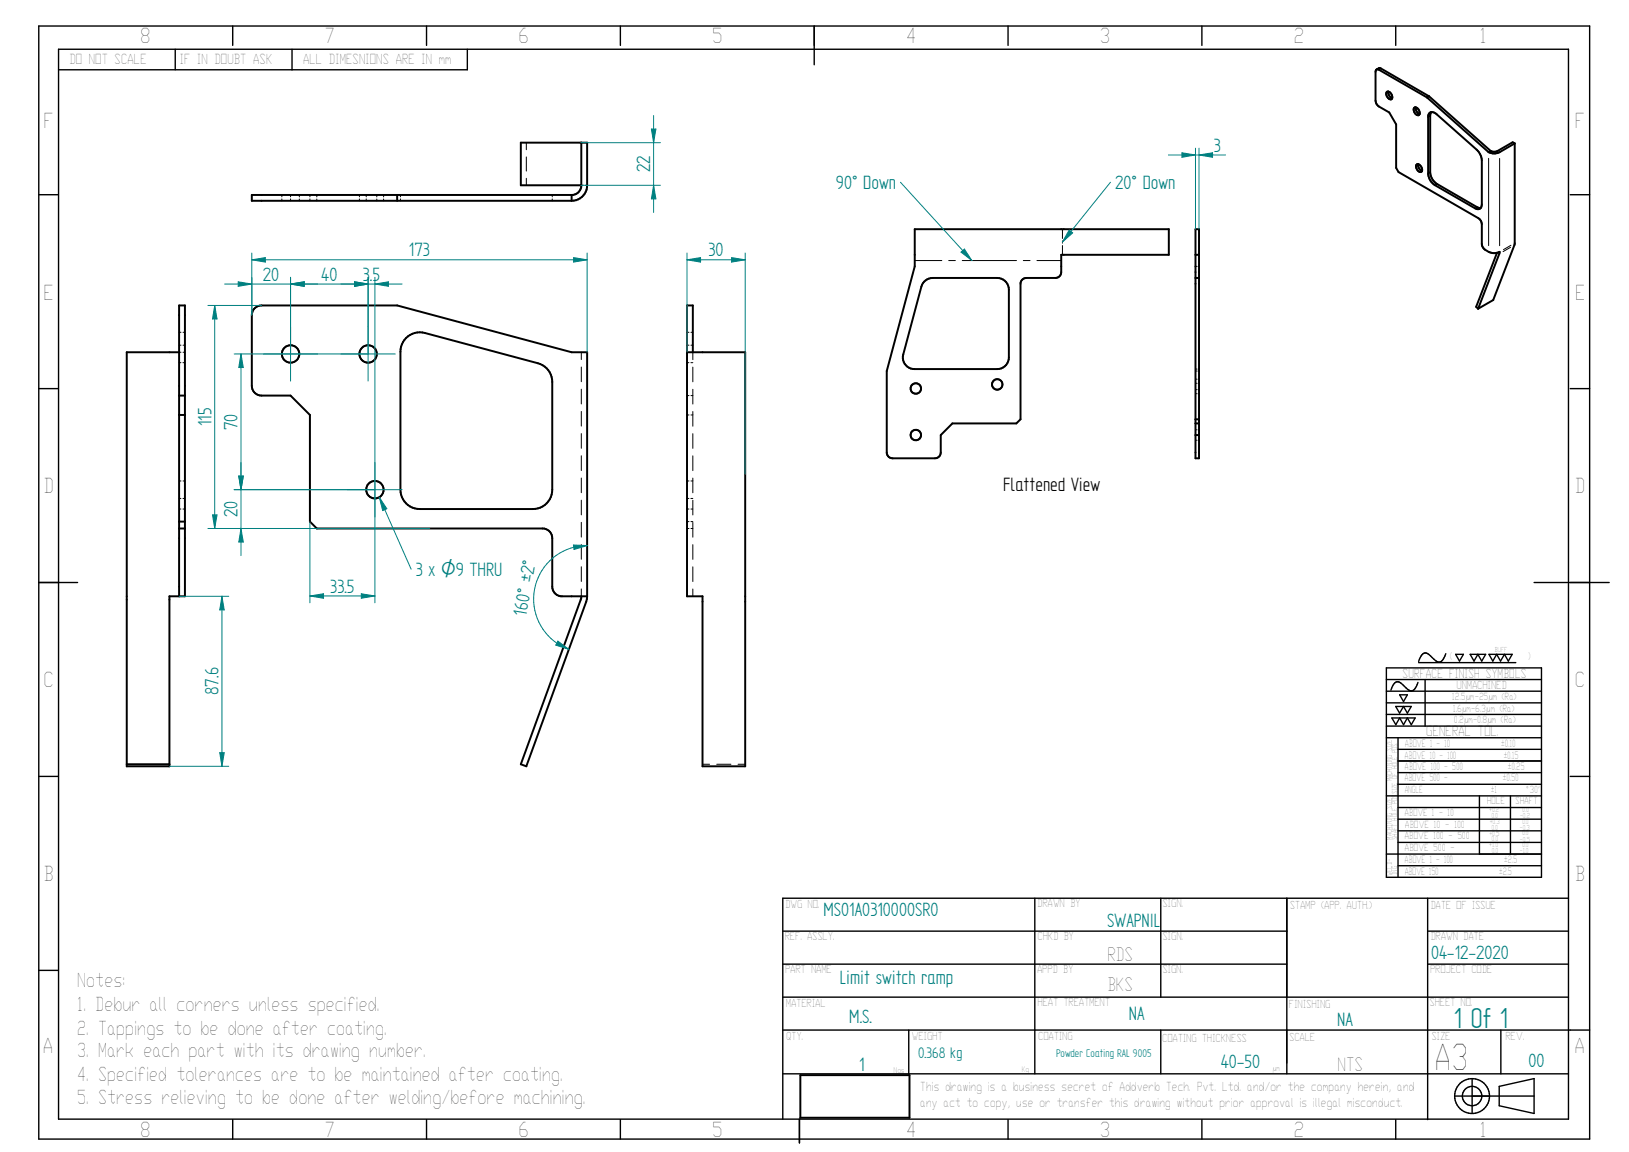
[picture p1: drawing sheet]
<svg xmlns="http://www.w3.org/2000/svg" width="420mm" height="297mm" viewBox="0 0 420 297" stroke-linecap="round" stroke-linejoin="round" font-family="sans-serif">
<g fill="none" stroke="#000" stroke-width=".51">
<path d="M355 17.9l.7 .1 12.4 7.1M355 17.9l-.2 .6 .1 8 .8 1 2.6 1.5 1.8 3.1v11.2l.6 1.1 20.8 12 .4 .5 .3 .9 .1 5.7a3.5 3.5 0 0 0 2.7 1.8l1.1-.1M355 17.9l.8-.4 .4 .2 12.4 7.1M149.9 36.8v11M357.8 23.6a1.25 1.25 0 0 1 1.1 .7 1.25 1.25 0 0 1-.1 1.3 1.36 1.36 0 0 1-1-2zM358.1 23.6a1.62 1.62 0 0 0 1 1.7M364.8 27.7a1.25 1.25 0 0 1 1.2 .7 1.25 1.25 0 0 1-.1 1.3 1.36 1.36 0 0 1-1.1-2zM365.2 27.7a1.62 1.62 0 0 0 1 1.7M368.1 25.1l15.9 14.1M368.6 24.8l-.5 .3M368.6 24.8l15.9 14.1M368.6 29.3l.7-.4 1 .3 11.2 10.1 .4 .8 .3 1.2v11.4a1.08 1.08 0 0 1-.5 1.1 1.08 1.08 0 0 1-1.3-.1l-10.3-5.9a3.9 3.9 0 0 1-1.7-3.1v-14.5z"/>
<path d="M369.2 28.9l-.3 .9v14.6a3.8 3.8 0 0 0 1.7 3l10.3 6 1 .2M384.5 38.9l-.5 .3M390.7 37v25.9l-5.6 14.5-3.9 2.2M390.7 37l-3.9 2.2a3.1 3.1 0 0 1-2.8 0M390.7 37l-.5-.3-4.2 2.4h-.9l-.6-.2M102.4 50.3v1.5M147.4 50.3h-82.5v1.5h82.5M147.4 50.3v1.5M149.9 47.8a2.47 2.47 0 0 1-2.5 2.5M149.9 47.8h-15.6v-11h17.1v11a4 4 0 0 1-4 4M365.3 42.5a.98 .98 0 0 1 1.4 .9 .63 .63 0 0 1-.1 .9 .63 .63 0 0 1-.9-.3l-.4-.8zM365.8 42.3a1.56 1.56 0 0 0 1 1.7"/>
<path d="M65.5 79.7l1.1-.8 .8-.1h35l45 12h4v63h-6.5a2.47 2.47 0 0 1-2.5-2.5v-12.5a2.47 2.47 0 0 0-2.5-2.5h-58.2l-1.8-1.8v-27.5l-5-5h-7.5a2.51 2.51 0 0 1-2.5-2.5v-18.2l.2-.9zM386.1 65.2l-5.4 13.9 .5 .5M386.1 65.2l.7-.3-5.6 14.7M46.2 90.8h-13.5v106.8h11v-43.8h4v-75h-1.5v75M104.7 87.1a5 5 0 0 1 4.9-1.2l29.1 7.8a5 5 0 0 1 3.7 4.8v27.8a5 5 0 0 1-5 5h-29.1a5 5 0 0 1-5-5v-35.6l.4-1.9zM178.7 90.8v-12h-1.5v75h4v43.8h11v-106.8h-15M46.2 102h1.5M46.2 107h1.5M46.2 136.3h1.5M46.2 134.5h1.5M149.9 153.8l-.1 .8-15.5 42.5 1.5 .5 15.4-42.5 .2-1.3M32.7 197.1h11"/>
<path d="M206.4 277.2h28.2v11h-28.2z"/>
<circle cx="74.9" cy="91.3" r="2.26"/>
<circle cx="94.9" cy="91.3" r="2.25"/>
<circle cx="96.7" cy="126.3" r="2.24"/>
</g>
<g fill="none" stroke="#000" stroke-width=".36">
<path d="M10 6.7h400v287h-400zM15.1 12.7h389.4v275.9h-389.4zM45.2 12.7v5.3M60 6.7v5M75.3 12.7v5.3M110 6.7v5M120.5 12.7v5.3h-105.4M160 6.7v5M210 6.7v10M260 6.7v5M310 6.7v5M360 6.7v5"/>
<path d="M10 50.2h5M405 50.2h5M10 100.2h5M405 100.2h5M10 150.2h10M395.7 150.2h19.3M357.6 172.2h40v54h-40zM357.6 175.2h40M357.6 178.2h40M361 179.2h2l-1 1.7zM365.7 176a2.43 2.43 0 0 1-1.7 2.2l-.9-.4-.9-.8a1.98 1.98 0 0 0-2.1-1.1l-.7 .6-.7 1.5M365.9 170.9h25.1"/>
<path d="M367.6 175.2v12M372.9 168.6a2.41 2.41 0 0 1-1.8 2.1l-.6-.2-1.1-1a1.91 1.91 0 0 0-2.2-1l-.6 .6-.7 1.4M375.4 168.7h2.1l-1.1 1.8zM379.2 168.7h4l-1 1.8-1-1.8-1 1.8zM384 168.7h6l-1 1.8-1-1.8-1 1.8-1-1.8-1 1.8zM357.6 190.2h40M357.6 181.2h40M357.6 184.2h40M357.6 187.2h40M359 185.1h6l-1 1.8-1-1.8-1 1.8-1-1.8-1 1.8zM360 182.2h4l-1 1.7-1-1.7-1 1.7zM360.6 190.2v36"/>
<path d="M360.6 193.2h37M360.6 196.2h37M360.6 199.2h37M10 200.2h5M357.6 205.2h40M360.6 202.2h37M360.6 208.2h37M360.6 211.2h37M360.6 214.2h37M360.6 217.2h37M381.6 205.2v15h16h-40M389.6 205.2v15"/>
<path d="M405 200.2h5M266.9 231.6v45.3M299.4 231.6v25.5M331.9 231.6v25.5M360.6 223.2h37M368.2 231.6v57.1M404.5 231.6h-202.6v57M10 250.2h5M201.9 240.1h130v36.8M201.9 248.6h130M201.9 257.1h202.6M368.2 240.1h36.3"/>
<path d="M368.2 248.6h36.3M201.9 276.9h202.6M201.9 265.6h208.1M234.4 265.6v11.3M299.4 265.6v11.3M379.7 278.1v9M387.1 265.6v11.3M60 288.7v5M110 288.7v5M160 288.7v5M206.2 288.6v6.1M260 288.7v5"/>
<path d="M310 288.7v5M360 288.7v5M375.2 282.6h20.5M386.7 280.1l9-2v9l-9-2z"/>
<circle cx="379.7" cy="282.6" r="4.5"/>
<circle cx="379.7" cy="282.6" r="2.5"/>
</g>
<g fill="none" stroke="#000" stroke-width=".26">
<path d="M356.1 17.8l-.3 .1M135.8 36.8v1.8M368.7 30l-.2 .1M72.7 50.3v.5M72.7 51.3v.5M74.9 50.3v.5M74.9 51.3v.5M77.2 50.3v.5M77.2 51.3v.5M79.9 50.3v.5M79.9 51.3v.5M81.7 50.3v.5"/>
<path d="M81.7 51.3v.5M92.7 50.3v.5M92.7 51.3v.5M94.5 50.3v.5M94.5 51.3v.5M97.2 50.3v.5M97.2 51.3v.5M98.9 50.3v.5M98.9 51.3v.5M103.3 50.3v.5M103.3 51.3v.5M135.8 40.5v3.6"/>
<path d="M135.8 46v1.8M142.4 50.3v.5M142.4 51.3v.5M149.9 47.8h.5M150.9 47.8h.5M368.7 44.5l-.2 .1M370.5 47.5l-.3 .2M380.8 53.5l-.3 .1M384 40.8v22.5M386.8 40.9v22.5M389.6 63.8l-1.9 1.1M389.7 63.2l-1.9 1.2"/>
<path d="M46.2 93.5h.5M46.2 89h.5M46.2 85.7h.5M46.2 90.8h.5M47.2 93.5h.5M47.2 89h.5M47.2 85.7h.5M47.2 90.8h.5M149.9 90.8v1.9M149.9 94.6v3.8M177.2 93.5h.5M177.2 89h.5"/>
<path d="M177.2 85.7h.5M178.2 93.5h.5M178.2 89h.5M178.2 85.7h.5M178.7 90.8v1.9M178.7 94.7v3.7M149.9 100.4v3.8M149.9 106.1v3.8M149.9 111.8v3.8M149.9 117.5v3.8M177.2 107h.5M177.2 102h.5"/>
<path d="M178.2 107h.5M178.2 102h.5M178.7 100.4v3.8M178.7 106.1v3.8M178.7 111.8v3.8M178.7 117.5v3.8M46.2 128.5h.5M46.2 124h.5M46.2 131.3h.5M47.2 128.5h.5M47.2 131.3h.5M47.2 124h.5"/>
<path d="M149.9 123.3v3.7M149.9 129v3.8M149.9 134.7v3.8M177.2 128.5h.5M177.2 134.5h.5M177.2 131.3h.5M177.2 136.3h.5M177.2 124h.5M178.2 128.5h.5M178.2 134.5h.5M178.2 131.3h.5M178.2 136.3h.5"/>
<path d="M178.2 124h.5M178.7 123.3v3.8M178.7 129v3.8M178.7 134.7v3.8M149.9 140.4v3.8M149.9 146.1v3.8M149.9 151.8v2M178.7 140.4v3.8M178.7 146.2v3.7M178.7 151.9v1.9M181.2 197.1h1.8M184.9 197.1h3.6"/>
<path d="M190.4 197.1h1.8"/>
</g>
<path d="M68 91.3h13.9M74.9 84.3v14M87.9 91.3h14M94.9 84.3v14M96.7 119.3v14M89.7 126.3h14M147.9 140.5l3.5 .2-3.4 1z" fill="none" stroke="#008080" stroke-width=".26"/>
<path d="M147.9 140.5l3.5 .2-3.4 1z" fill="#008080"/>
<path d="M143.9 165.3l2.8 2.1-3.3-1.1z" fill="none" stroke="#008080" stroke-width=".26"/>
<path d="M143.9 165.3l2.8 2.1-3.3-1.1z" fill="#008080"/>
<path d="M64.9 65.2v16.1M64.9 67l3.5-.6v1.2zM151.4 65.2v25.6M151.4 140.7a13.8 13.8 0 0 0-13.6 11.4 13.8 13.8 0 0 0 8.9 15.3" fill="none" stroke="#008080" stroke-width=".26"/>
<path d="M64.9 67l3.5-.6v1.2z" fill="#008080"/>
<path d="M147.9 66.4l3.5 .6-3.5 .6z" fill="none" stroke="#008080" stroke-width=".26"/>
<path d="M147.9 66.4l3.5 .6-3.5 .6z" fill="#008080"/>
<path d="M53.6 78.8h13.8M55.4 78.8l.6 3.5h-1.2zM64.9 67h86.5M53.6 136.3h28.1" fill="none" stroke="#008080" stroke-width=".26"/>
<path d="M55.4 78.8l.6 3.5h-1.2z" fill="#008080"/>
<path d="M54.8 132.8h1.2l-.6 3.5z" fill="none" stroke="#008080" stroke-width=".26"/>
<path d="M54.8 132.8h1.2l-.6 3.5z" fill="#008080"/>
<path d="M232.3 47l18.4 20.2M55.4 78.8v57.5" fill="none" stroke="#008080" stroke-width=".26"/>
<g fill="none" stroke="#000" stroke-width=".51">
<path d="M235.9 59.1h65.6v6.6h-27.8v4.5l-.1 .6-.5 .6-.9 .3h-7.5l-.9 .3-.4 .5-.2 .7v34.9l-1.1 1.1h-16.5l-3 3v4.8l-.3 .6-.5 .4-.7 .2h-10.9l-.9-.3-.6-.9v-21.3l7.2-27zM308.3 59.1h1v59.1h-1zM238.4 72.6l.7-.6 1.4-.3h16.7a3 3 0 0 1 3 3v17.5a2.97 2.97 0 0 1-3 3h-21.4a2.99 2.99 0 0 1-2.8-3.8l4.6-17.5zM308.3 65.7h1M308.3 71.7h1M308.3 108.1h1M308.3 109.2h1M308.3 112.2h1"/>
<circle cx="257.2" cy="99.1" r="1.35"/>
<circle cx="236.2" cy="112.2" r="1.35"/>
<circle cx="236.2" cy="100.2" r="1.35"/>
</g>
<g fill="none" stroke="#000" stroke-width=".26">
<path d="M274 59.1v2.4M235.9 67.2h7M244.7 67.2h1.7M248.2 67.2h14M263.9 67.2h1.8M267.5 67.2h6.2M274 62.1v.6M274 63.3v2.4M308.3 68.7h.3M309 68.7h.3M308.3 95.7h.3M308.3 95.2h.4"/>
<path d="M308.3 98.8h.4M308.3 97.8h.4M309 95.7h.3M309 95.2h.3M309 98.8h.3M309 97.8h.3M308.3 101.5h.3M308.3 113.5h.3M308.3 100.5h.3M308.3 110.8h.4M309 101.5h.3M309 113.5h.3"/>
<path d="M309 100.5h.3M309 110.8h.3"/>
</g>
<path d="M247.9 65l.8-.8 2 3z" fill="#008080"/>
<path d="M286.4 47l-12.4 15.4M247.9 65l.8-.8 2 3z" fill="none" stroke="#008080" stroke-width=".26"/>
<path d="M275.8 59.3l.9 .7-2.7 2.4z" fill="#008080"/>
<path d="M304.9 39.4l3.4 .6-3.4 .6zM308.3 38.2v20.9M309.3 38.2v20.9M275.8 59.3l.9 .7-2.7 2.4z" fill="none" stroke="#008080" stroke-width=".26"/>
<path d="M304.9 39.4l3.4 .6-3.4 .6z" fill="#008080"/>
<path d="M309.3 40l3.4-.6v1.2z" fill="none" stroke="#008080" stroke-width=".26"/>
<path d="M309.3 40l3.4-.6v1.2z" fill="#008080"/>
<path d="M149.8 36.8h20.5M168 33.3h1.2l-.6 3.5zM301.4 40h14.7M149.8 47.8h20.5" fill="none" stroke="#008080" stroke-width=".26"/>
<path d="M168 33.3h1.2l-.6 3.5z" fill="#008080"/>
<path d="M168.6 47.8l.6 3.5h-1.2z" fill="none" stroke="#008080" stroke-width=".26"/>
<path d="M168.6 47.8l.6 3.5h-1.2z" fill="#008080"/>
<path d="M168.6 29.8v25M46.2 153.8h12.8M43.7 197.6h15.3M56.7 194.1h1.1l-.6 3.5z" fill="none" stroke="#008080" stroke-width=".26"/>
<path d="M56.7 194.1h1.1l-.6 3.5z" fill="#008080"/>
<path d="M57.2 153.8l.6 3.5h-1.1z" fill="none" stroke="#008080" stroke-width=".26"/>
<path d="M57.2 153.8l.6 3.5h-1.1z" fill="#008080"/>
<path d="M74.9 73.2l3.6-.5v1.1zM74.9 71.5v19.8M94.9 71.5v12.8M57.2 153.8v43.8" fill="none" stroke="#008080" stroke-width=".26"/>
<path d="M74.9 73.2l3.6-.5v1.1z" fill="#008080"/>
<path d="M91.4 72.7l3.5 .5-3.5 .6z" fill="none" stroke="#008080" stroke-width=".26"/>
<path d="M91.4 72.7l3.5 .5-3.5 .6z" fill="#008080"/>
<path d="M74.9 73.2h20M91.4 72.7l3.5 .5-3.5 .6zM94.9 71.5v19.8M96.7 71.5v54.8" fill="none" stroke="#008080" stroke-width=".26"/>
<path d="M91.4 72.7l3.5 .5-3.5 .6z" fill="#008080"/>
<path d="M96.7 73.2l3.5-.5v1.1z" fill="none" stroke="#008080" stroke-width=".26"/>
<path d="M96.7 73.2l3.5-.5v1.1z" fill="#008080"/>
<path d="M87.9 73.2h15.8M60.4 91.3h34.5M62.2 91.3l.5 3.5h-1.1zM60.4 126.3h36.3" fill="none" stroke="#008080" stroke-width=".26"/>
<path d="M62.2 91.3l.5 3.5h-1.1z" fill="#008080"/>
<path d="M61.6 122.8h1.1l-.5 3.5z" fill="none" stroke="#008080" stroke-width=".26"/>
<path d="M61.6 122.8h1.1l-.5 3.5z" fill="#008080"/>
<path d="M62.2 91.3v35M60.4 136.3h50.4M60.4 126.3h36.3M61.6 122.8h1.1l-.5 3.5z" fill="none" stroke="#008080" stroke-width=".26"/>
<path d="M61.6 122.8h1.1l-.5 3.5z" fill="#008080"/>
<path d="M62.2 136.3l.5 3.5h-1.1z" fill="none" stroke="#008080" stroke-width=".26"/>
<path d="M62.2 136.3l.5 3.5h-1.1z" fill="#008080"/>
<path d="M61.4 72.7l3.5 .5-3.5 .6zM64.9 71.5v9.8M74.9 71.5v19.8M62.2 119.3v24" fill="none" stroke="#008080" stroke-width=".26"/>
<path d="M61.4 72.7l3.5 .5-3.5 .6z" fill="#008080"/>
<path d="M74.9 73.2l3.6-.5v1.1z" fill="none" stroke="#008080" stroke-width=".26"/>
<path d="M74.9 73.2l3.6-.5v1.1z" fill="#008080"/>
<path d="M57.9 73.2h24M79.9 134.5v20.9M96.7 126.3v29.1M79.9 153.7l3.5-.6v1.2z" fill="none" stroke="#008080" stroke-width=".26"/>
<path d="M79.9 153.7l3.5-.6v1.2z" fill="#008080"/>
<path d="M93.2 153.1l3.5 .6-3.5 .6z" fill="none" stroke="#008080" stroke-width=".26"/>
<path d="M93.2 153.1l3.5 .6-3.5 .6z" fill="#008080"/>
<path d="M97.8 128.2l8.2 18.5M79.9 153.7h16.8" fill="none" stroke="#008080" stroke-width=".26"/>
<path d="M97.8 128.2l2 3-1.1 .5z" fill="#008080"/>
<path d="M177.2 67l3.5-.6v1.2zM177.2 65.2v25.6M192.2 65.2v57.1M97.8 128.2l2 3-1.1 .5z" fill="none" stroke="#008080" stroke-width=".26"/>
<path d="M177.2 67l3.5-.6v1.2z" fill="#008080"/>
<path d="M188.7 66.4l3.5 .6-3.5 .6z" fill="none" stroke="#008080" stroke-width=".26"/>
<path d="M188.7 66.4l3.5 .6-3.5 .6z" fill="#008080"/>
<path d="M177.2 67h15" fill="none" stroke="#008080" stroke-width=".26"/>
<text font-size="9.4" x="369.8" y="276">A3</text>
<text font-size="8.4" fill="#008080" x="375" y="265.2">1 Of 1</text>
<g font-size="5.6" fill="#008080">
<text x="313" y="39.1">3</text>
<text x="167.7" y="44.4" transform="rotate(-90 167.7 44.4)">22</text>
<text x="215.6" y="48.7">90° Down</text>
<text x="287.6" y="48.7">20° Down</text>
<text x="105.4" y="66.1">173</text>
<text x="182.7" y="66.1">30</text>
<text x="67.8" y="72.4">20</text>
<text x="82.9" y="72.4">40</text>
<text x="93.6" y="72.4">3.5</text>
<text x="54.5" y="109.9" transform="rotate(-90 54.5 109.9)">115</text>
<text x="61.3" y="110.9" transform="rotate(-90 61.3 110.9)">70</text>
<text x="61.3" y="133.4" transform="rotate(-90 61.3 133.4)">20</text>
<text x="107.3" y="148.5">3 x O9 THRU</text>
<text x="85.2" y="152.8">33.5</text>
<text x="135.7" y="159.1" transform="rotate(-80 135.7 159.1)">160° ±2°</text>
<text x="56.4" y="179.3" transform="rotate(-90 56.4 179.3)">87.6</text>
<text x="212.4" y="236.2">MS01A0310000SR0</text>
<text x="285.6" y="239">SWAPNIL</text>
<text x="369.1" y="247.2">04-12-2020</text>
<text x="216.6" y="253.8">Limit switch ramp</text>
<text x="219" y="263.7">M.S.</text>
<text x="291.2" y="263">NA</text>
<text x="344.9" y="264.5">NA</text>
<text x="314.9" y="275.5">40-50</text>
<text x="394.2" y="275.2">00</text>
<text x="221.6" y="276">1</text>
</g>
<text font-size="5.6" x="258.8" y="126.5">Flattened View</text>
<g font-size="5.4">
<text x="36.1" y="11.2">8</text>
<text x="83.6" y="11.2">7</text>
<text x="133.6" y="11.2">6</text>
<text x="183.6" y="11.2">5</text>
<text x="233.6" y="11.2">4</text>
<text x="283.6" y="11.2">3</text>
<text x="333.6" y="11.2">2</text>
<text x="381.6" y="11.2">1</text>
<text x="11.1" y="32.9">F</text>
<text x="406.1" y="32.9">F</text>
<text x="11.2" y="77.2">E</text>
<text x="406.2" y="77.2">E</text>
<text x="11.1" y="127.2">D</text>
<text x="406.1" y="127.2">D</text>
<text x="11.1" y="177.2">C</text>
<text x="406.1" y="177.2">C</text>
<text x="11.1" y="227.2">B</text>
<text x="406.1" y="227.2">B</text>
<text x="11" y="271.4">A</text>
<text x="406" y="271.4">A</text>
<text x="36.1" y="293.2">8</text>
<text x="83.6" y="293.2">7</text>
<text x="133.6" y="293.2">6</text>
<text x="183.6" y="293.2">5</text>
<text x="233.6" y="293.2">4</text>
<text x="283.6" y="293.2">3</text>
<text x="333.6" y="293.2">2</text>
<text x="381.6" y="293.2">1</text>
</g>
<g font-size="5.1">
<text x="19.8" y="254.6">Notes:</text>
<text x="19.8" y="260.8">1. Debur all corners unless specified.</text>
<text x="19.8" y="266.7">2. Tappings to be done after coating.</text>
<text x="19.8" y="272.7">3. Mark each part with its drawing number.</text>
<text x="19.8" y="278.6">4. Specified tolerances are to be maintained after coating.</text>
<text x="19.8" y="284.6">5. Stress relieving to be done after welding/before machining.</text>
</g>
<g font-size="4.8">
<text x="285.5" y="247.8">RDS</text>
<text x="285.5" y="255.5">BKS</text>
<text x="344.9" y="276.1">NTS</text>
</g>
<text font-size="4.5" fill="#008080" x="236.8" y="272.8">0.368 kg</text>
<g font-size="3.6">
<text x="17.8" y="16.6">DO NOT SCALE</text>
<text x="46.3" y="16.4">IF IN DOUBT ASK</text>
<text x="78.1" y="16.5">ALL DIMESNIONS ARE IN mm</text>
<text x="367.8" y="189.9">GENERAL TOL.</text>
</g>
<g font-size="3.3">
<text x="361.7" y="174.8">SURFACE FINISH SYMBOLS</text>
<text x="237.3" y="281.2">This drawing is a business secret of Addverb Tech. Pvt. Ltd. and/or the company herein, and</text>
<text x="237.3" y="285.3">any act to copy, use or transfer this drawing without prior approval is illegal misconduct.</text>
</g>
<text font-size="3.3" fill="#008080" x="272.4" y="272.6">Powder Coating RAL 9005</text>
<g font-size="2.9">
<text x="375.7" y="177.6">UNMACHINED</text>
<text x="267.5" y="234">DRAWN BY</text>
<text x="299.8" y="234">SIGN.</text>
<text x="202.5" y="234.1">DWG NO.</text>
<text x="332.7" y="234.3">STAMP (APP. AUTH.)</text>
<text x="368.9" y="234.5">DATE OF ISSUE</text>
<text x="202.4" y="242.3">REF. ASSLY.</text>
<text x="267.6" y="242.4">CHKD BY</text>
<text x="299.8" y="242.4">SIGN.</text>
<text x="368.9" y="242.4">DRAWN DATE</text>
<text x="202.5" y="250.9">PART NAME</text>
<text x="267.5" y="250.9">APPD BY</text>
<text x="299.8" y="250.9">SIGN.</text>
<text x="368.9" y="250.9">PROJECT CODE</text>
<text x="202.7" y="259.7">MATERIAL</text>
<text x="267.6" y="259.5">HEAT TREATMENT</text>
<text x="332.4" y="260">FINISHING</text>
<text x="368.7" y="259.5">SHEET NO.</text>
<text x="202.8" y="268.2">QTY.</text>
<text x="235.1" y="268.2">WEIGHT</text>
<text x="267.8" y="268.1">COATING</text>
<text x="299.8" y="268.6">COATING THICKNESS</text>
<text x="332.5" y="268.5">SCALE</text>
<text x="369.2" y="268.2">SIZE</text>
<text x="388.3" y="268.2">REV.</text>
</g>
<g font-size="2.6">
<text x="362.3" y="195.6">ABOVE 10 - 100</text>
<text x="362.3" y="192.7">ABOVE 1 - 10</text>
<text x="387.1" y="192.7">±0.10</text>
<text x="387.8" y="195.6">±0.15</text>
<text x="362.2" y="201.4">ABOVE 500 -</text>
<text x="362.3" y="198.5">ABOVE 100 - 500</text>
<text x="387.6" y="201.4">±0.50</text>
<text x="388.8" y="198.5">±0.25</text>
<text x="362.3" y="222.5">ABOVE 1 - 100</text>
<text x="362.3" y="225.6">ABOVE 150</text>
<text x="386.6" y="225.6">±2.5</text>
<text x="387.9" y="222.5">±2.5</text>
</g>
<g font-size="2.5">
<text x="374.5" y="180.5">12.5μm-25μm (Ra)</text>
<text x="374.7" y="183.6">1.6μm-6.3μm (Ra)</text>
<text x="375" y="186.4">0.2μm-0.8μm (Ra)</text>
<text x="362.3" y="204.4">ANGLE</text>
<text x="383.5" y="207.4">HOLE</text>
<text x="384.5" y="204.4">±1</text>
<text x="390.8" y="207.4">SHAFT</text>
<text x="393.6" y="204.4">°30'</text>
<text x="362.3" y="210.5">ABOVE 1 - 10</text>
<text x="362.3" y="213.5">ABOVE 10 - 100</text>
<text x="362.2" y="216.5">ABOVE 100 - 500</text>
<text x="362.3" y="219.5">ABOVE 500 -</text>
</g>
<g font-size="2">
<text x="230.5" y="276.6">Nos</text>
<text x="263.6" y="276.4">Kg</text>
<text x="328.2" y="276.1">μm</text>
</g>
<g font-size="1.8">
<text x="385.5" y="168.2">BUFF</text>
<text x="359" y="201.5" transform="rotate(-90 359 201.5)">MACHINING SIZE</text>
<text x="384" y="209.4">+0.2</text>
<text x="392.6" y="209.4">0.0</text>
<text x="384.1" y="215.5">+0.5</text>
<text x="384.1" y="212.5">+0.3</text>
<text x="384.7" y="211">0.0</text>
<text x="384.7" y="214.1">0.0</text>
<text x="391.9" y="214.1">-0.3</text>
<text x="392" y="211">-0.2</text>
<text x="392.6" y="212.5">0.0</text>
<text x="392.6" y="215.4">0.0</text>
<text x="359" y="216.5" transform="rotate(-90 359 216.5)">MACHINING SIZE</text>
<text x="360.4" y="216.6" transform="rotate(-90 360.4 216.6)">SHAFT HOLE POS.SIZE OF HOLE POS.</text>
<text x="384" y="218.4">+1.0</text>
<text x="384.7" y="217">0.0</text>
<text x="384.8" y="219.9">0.0</text>
<text x="391.9" y="219.9">-1.0</text>
<text x="392" y="217">-0.5</text>
<text x="392.6" y="218.4">0.0</text>
<text x="359" y="226" transform="rotate(-90 359 226)">WELD-</text>
<text x="360.4" y="225.6" transform="rotate(-90 360.4 225.6)">ING</text>
</g>
</svg>
